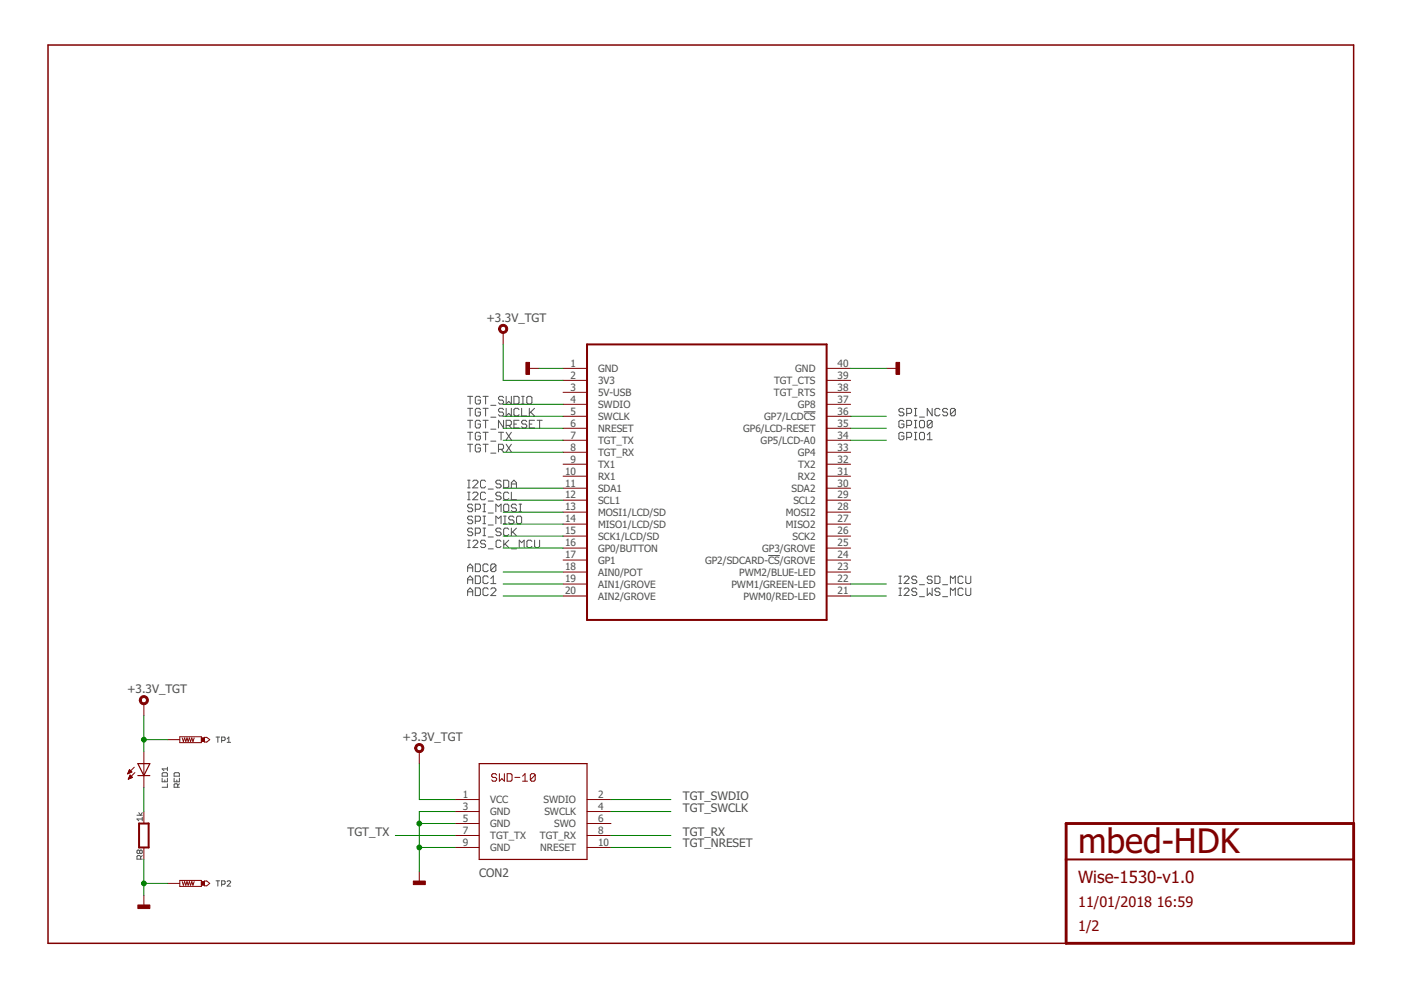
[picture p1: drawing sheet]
<svg xmlns="http://www.w3.org/2000/svg" width="297mm" height="210mm" viewBox="0 0 297 210" stroke-linecap="round" stroke-linejoin="round" font-family="sans-serif">
<g fill="none" stroke="#505050" stroke-width=".21">
<path d="M99.1 91.7h1.1M99.1 94.2h1.1M99.1 84h1.1M99.1 86.6h1.1M99.1 89.1h1.1M99.7 84v1.7M99.7 86.6v1.6M99.7 89.1v1.6M99.7 91.7v1.6M99.7 94.2v1.6M101.9 91.9l-.3-.2h-.6l-.2 .2v1.1l.2 .3h.6l.3-.3v-.5h-.6M101.9 84.3l-.3-.3h-.6l-.2 .3v1.1l.2 .3h.6l.3-.3v-.6h-.6"/>
<path d="M101.9 86.8l-.3-.2h-.6l-.2 .2v1.1l.2 .3h.6l.3-.3v-.5h-.6M101.9 89.4l-.3-.3h-.6l-.2 .3v1.1l.2 .2h.6l.3-.2v-.6h-.6M101.9 94.5l-.3-.3h-.6l-.2 .3v1l.2 .3h.6l.3-.3v-.5h-.6M102.4 91.7h1.1M102.4 94.2h1.1M102.4 84h1.1M102.4 86.6h1.1M102.4 89.1h1.1M103 84v1.7M103 86.6v1.6M103 89.1v1.6M103 91.7v1.6"/>
<path d="M103 94.2v1.6M104.1 93.5h1M104.1 96.1h1M104.1 85.9h1M104.1 88.5h1M104.1 91h1M105.7 91.7h1.1M105.7 95.3h.8l.3-.3v-.5l-.3-.3h-.8v1.6M106.2 91.7v1.6M106.2 95.3l.6 .5M106.8 84.3l-.3-.3h-.5l-.3 .3v.3l.3 .2h.5l.3 .3v.3l-.3 .3h-.5l-.3-.3M106.8 86.8l-.3-.2h-.5l-.3 .2v.3l.3 .3h.5l.3 .3v.2l-.3 .3h-.5l-.3-.3"/>
<path d="M106.8 89.1v1.6l-1.1-1.6v1.6M107.3 90.2h.8l.3-.3v-.5l-.3-.3h-.8v1.6M107.3 91.7l1.1 1.6M107.3 94.2l1.1 1.6M107.3 84v1.7l.6-.6 .5 .6v-1.7M107.3 86.6v1.6l.6-.5 .5 .5v-1.6M107.9 90.2l.5 .5M108.4 91.7l-1.1 1.6M108.4 94.2l-1.1 1.6M109 84h.8l.2 .3v1.1l-.2 .3h-.8zM109 89.9h.5M110 86.8l-.2-.2h-.6l-.2 .2v1.1l.2 .3h.6l.2-.3"/>
<path d="M110 89.1h-1v1.6h1M110.6 86.6v1.6h1.1M110.6 84h.5M110.6 85.7h.5M110.9 84v1.7M111.7 89.4l-.3-.3h-.5l-.3 .3v.2l.3 .3h.5l.3 .3v.3l-.3 .2h-.5l-.3-.2M112 84h.5l.3 .3v1.1l-.3 .3h-.5l-.3-.3v-1.1zM112.2 86.6v1.6M112.2 89.9h.6M112.5 87.4l.8 .8M113.3 89.1h-1.1v1.6h1.1M113.3 86.6l-1.1 1.1"/>
<path d="M113.9 89.1h1.1M114.4 89.1v1.6M170.4 87.3h2.5M191.6 91.9l-.2-.2h-.5l-.3 .2v1.1l.3 .2h.5l.2-.2v-.5h-.5M191.6 86.8l-.2-.2h-.5l-.3 .2v.3l.3 .3h.5l.2 .3v.2l-.2 .3h-.5l-.3-.3M191.6 89.4l-.2-.3h-.5l-.3 .3v1l.3 .3h.5l.2-.3v-.5h-.5M192.2 90.2h.8l.3-.3v-.5l-.3-.3h-.8v1.6M192.2 87.7h.8l.3-.3v-.6l-.3-.2h-.8v1.6M192.2 92.7h.8l.3-.2v-.6l-.3-.2h-.8v1.5M193.9 86.6h.5M193.9 88.2h.5M193.9 89.1h.5"/>
<path d="M193.9 90.7h.5M193.9 91.7h.5M193.9 93.2h.5M194.1 86.6v1.6M194.1 89.1v1.6M194.1 91.7v1.5M194.9 88.4h1.1M194.9 91.9l.3-.2h.5l.3 .2v1.1l-.3 .2h-.5l-.3-.2zM194.9 89.4l.3-.3h.5l.3 .3v1l-.3 .3h-.5l-.3-.3zM196.6 92.2l.5-.5v1.5M196.6 93.2h1M197.6 86.6v1.6l-1-1.6v1.6"/>
<path d="M197.6 89.4l-.2-.3h-.6l-.2 .3v1M197.6 89.4v1l-.2 .3h-.6l-.2-.3M197.6 89.4l-1 1M199.3 86.8l-.3-.2h-.5l-.3 .2v1.1l.3 .3h.5l.3-.3M200.9 86.8l-.2-.2h-.6l-.2 .2v.3l.2 .3h.6l.2 .3v.2l-.2 .3h-.6l-.2-.3M202.5 86.8l-.2-.2h-.5l-.3 .2v1.1M202.5 86.8v1.1l-.2 .3h-.5l-.3-.3M202.5 86.8l-1 1.1M99.1 103.4h.6M99.1 101.8h.6M99.1 106h.6M99.1 104.4h.6"/>
<path d="M99.2 116.1h.5M99.2 114.5h.5M99.4 101.8v1.6M99.4 104.4v1.6M99.4 114.5v1.6M100.2 102.1l.3-.3h.5l.3 .3v.2l-1.1 1.1h1.1M100.2 104.6l.3-.2h.5l.3 .2v.3l-1.1 1.1h1.1M100.2 107.1l-.3-.2h-.5l-.3 .2v.3l.3 .3h.5l.3 .3v.2l-.3 .3h-.5l-.3-.3M100.2 109.7l-.3-.3h-.5l-.3 .3v.3l.3 .2h.5l.3 .3v.3l-.3 .2h-.5l-.3-.2M100.2 112.2l-.3-.2h-.5l-.3 .2v.3l.3 .3h.5l.3 .3v.2l-.3 .3h-.5l-.3-.3M100.3 114.8l.2-.3h.5l.3 .3v.3l-1 1h1M100.8 108h.8l.3-.3v-.6l-.3-.2h-.8v1.6"/>
<path d="M100.8 110.5h.8l.3-.3v-.5l-.3-.3h-.8v1.6M100.8 113.1h.8l.3-.3v-.6l-.3-.2h-.8v1.6M100.8 119.6h.8l.3 .2v1.1l-.3 .3h-.8zM102.4 109.4h.6M102.4 111h.6M102.4 112h.6M102.4 113.6h.6M102.4 106.9h.6M102.4 108.5h.6M102.7 106.9v1.6M102.7 109.4v1.6M102.7 112v1.6"/>
<path d="M103 102.1l-.3-.3h-.5l-.3 .3v1.1l.3 .2h.5l.3-.2M103 104.6l-.3-.2h-.5l-.3 .2v1.1l.3 .3h.5l.3-.3M103 114.8l-.3-.3h-.5l-.3 .3v.3l.3 .2h.5l.3 .3v.2l-.3 .3h-.5l-.3-.3M103.5 103.7h1.1M103.5 106.2h1.1M103.5 111.3h1.1M103.5 113.9h1.1M103.5 119.8l-.3-.2h-.5l-.3 .2v1.1l.3 .3h.5l.3-.3M103.5 108.8h1.1M103.5 116.4h1.1M105.1 108.5v-1.6l.6 .5 .5-.5v1.6M105.1 111v-1.6l.6 .6 .5-.6v1.6"/>
<path d="M105.1 119.8v1.1l-.2 .3h-.6l-.2-.3M105.1 119.8l-.2-.2h-.6l-.2 .2v1.1M105.1 119.8l-1 1.1M106.2 114.8l-.2-.3h-.6l-.2 .3v1l.2 .3h.6l.2-.3M106.2 102.1l-.2-.3h-.6l-.3 .3v.2l.3 .3h.6l.2 .3v.3l-.2 .2h-.6l-.3-.2M106.2 104.6l-.2-.2h-.6l-.3 .2v.3l.3 .3h.6l.2 .2v.3l-.2 .3h-.6l-.3-.3M106.2 112.2l-.2-.2h-.6l-.3 .2v.3l.3 .3h.6l.2 .3v.2l-.2 .3h-.6l-.3-.3M106.8 101.8h.8l.3 .3v1.1l-.3 .2h-.8zM106.8 107.1l.3-.2h.5l.3 .2v1.1l-.3 .3h-.5l-.3-.3zM106.8 109.4h.5M106.8 111h.5M106.8 114.5v1.6"/>
<path d="M107.1 109.4v1.6M107.1 115.3l.8 .8M107.9 104.6l-.3-.2h-.5l-.3 .2v1.1l.3 .3h.5l.3-.3M107.9 112.2l-.3-.2h-.5l-.3 .2v1.1l.3 .3h.5l.3-.3M107.9 114.5l-1.1 1.1M108.4 102.6h1.1M108.4 103.4v-1.1l.6-.5 .5 .5v1.1M108.4 104.4v1.6h1.1M108.4 112v1.6M108.4 116.4h1.1M108.7 112.8l.8 .8M109 109.7l-.3-.3h-.6l-.2 .3v.3l.2 .2h.6l.3 .3v.3l-.3 .2h-.6l-.2-.2"/>
<path d="M109.5 107.1l-.3-.2h-.5l-.3 .2v.3l.3 .3h.5l.3 .3v.2l-.3 .3h-.5l-.3-.3M109.5 112l-1.1 1.1M109.5 109.7l.3-.3h.5l.3 .3v1.1l-.3 .2h-.5l-.3-.2zM110 106.9h.6M110 108.5h.6M110.1 116.1v-1.6l.5 .6 .5-.6v1.6M110.3 106.9v1.6M112.8 114.8l-.3-.3h-.5l-.3 .3v1l.3 .3h.5l.3-.3M113.3 114.5v1.3l.3 .3h.5l.3-.3v-1.3M162.9 117.8h2.5M99.1 121.2v-1.1l.6-.5 .5 .5v1.1M99.1 123.7v-1l.6-.6 .5 .6v1"/>
<path d="M99.1 126.3v-1.1l.6-.5 .5 .5v1.1M99.1 120.4h1.1M99.1 122.9h1.1M99.1 125.5h1.1M100.8 122.1h.8l.3 .3v1.1l-.3 .2h-.8zM100.8 124.7h.8l.3 .2v1.1l-.3 .3h-.8zM103.5 122.4l-.3-.3h-.5l-.3 .3v1.1l.3 .2h.5l.3-.2M103.5 124.9l-.3-.2h-.5l-.3 .2v1.1l.3 .3h.5l.3-.3M104.1 124.9l.2-.2h.6l.2 .2v.3l-1 1.1h1M104.1 123.7h1M104.1 122.7l.5-.6v1.6M190.6 126.3h.5"/>
<path d="M190.6 124.7h.5M190.6 123.7h.5M190.6 122.2h.5M190.9 122.2v1.5M190.9 124.7v1.6M191.7 124.9l.2-.2h.6l.2 .2v.3l-1 1.1h1M191.7 122.4l.2-.2h.6l.2 .2v.3l-1 1h1M194.4 122.4l-.3-.2h-.5l-.3 .2v.3l.3 .2h.5l.3 .3v.3l-.3 .2h-.5l-.3-.2M194.4 124.9l-.3-.2h-.5l-.3 .2v.3l.3 .3h.5l.3 .2v.3l-.3 .3h-.5l-.3-.3M194.9 126.5h1.1M194.9 124h1.1M196.6 124.7v1.6l.5-.6 .5 .6v-1.6"/>
<path d="M197.6 122.4l-.2-.2h-.6l-.2 .2v.3l.2 .2h.6l.2 .3v.3l-.2 .2h-.6l-.2-.2M198.2 122.2h.8l.3 .2v1.1l-.3 .2h-.8zM199.3 124.9l-.3-.2h-.5l-.3 .2v.3l.3 .3h.5l.3 .2v.3l-.3 .3h-.5l-.3-.3M199.9 126.5h1M199.9 124h1M201.5 123.7v-1.5l.5 .5 .5-.5v1.5M201.5 126.3v-1.6l.5 .5 .5-.5v1.6M204.2 124.9l-.3-.2h-.5l-.3 .2v1.1l.3 .3h.5l.3-.3M204.2 122.4l-.3-.2h-.5l-.3 .2v1.1l.3 .2h.5l.3-.2M204.8 124.7v1.3l.2 .3h.6l.2-.3v-1.3M204.8 122.2v1.3l.2 .2h.6l.2-.2v-1.3M45.8 156.3h.8"/>
<path d="M46.2 156.3v1.1M47 157h.5l.2-.2v-.3l-.2-.2h-.5v1.1M48.2 156.7l.3-.4v1.1M48.2 157.4h.7M29 172.8h1.2M29.4 172.3l.4 .5 .4-.5M30.2 173.7h-1.2l.4 .3M30.2 173.3v.7M34.4 165v.8h1.1v-.8M34.4 164l.2-.2h.7l.2 .2v.6h-1.1zM34.9 165.4v.4M35.5 166.2v.7h-1.1"/>
<path d="M35.5 162.7v.7M35.5 163h-1.1l.4 .4M36.9 165v.8h1.1v-.8M37.1 163.8h.7l.2 .2v.6h-1.1v-.6zM37.5 165.4v.4M37.7 166.9v-.6l-.2-.1h-.4l-.2 .1v.6h1.1M38 166.2l-.3 .3M29.6 180.4l.2-.2 .4 .2v.4l-.2 .2-.4-.2M29.6 180.4l-.2-.2-.4 .2v.4l.2 .2 .4-.2M29.6 180.4v.4M29.8 182.2v-.6l-.2-.2h-.4l-.2 .2v.6h1.2M30.2 181.4l-.4 .4"/>
<path d="M45.8 186.8h.8M46.2 186.8v1.1M47 187.5h.5l.2-.2v-.4l-.2-.1h-.5v1.1M48.2 186.9l.1-.1h.4l.2 .1-.7 1h.7"/>
</g>
<path d="M287 174.6v-165.1h-276.8v190.5h215.8" fill="none" stroke="#800000" stroke-width=".32"/>
<path d="M226 174.6h61v25.4h-61z" fill="none" stroke="#800000" stroke-width=".61"/>
<path d="M124.5 73h50.8v58.4h-50.8zM29.5 174.6h2v5.1h-2zM226 182.2h61" fill="none" stroke="#800000" stroke-width=".42"/>
<g fill="#800000" stroke="#800000" stroke-width=".21">
<path d="M111.5 76.8h.8v2.6h-.8z"/>
<path d="M190 76.8h.7v2.6h-.7z"/>
<path d="M29.2 191.9h2.6v.7h-2.6z"/>
<path d="M42.7 156.4h.6v.8h-.6z"/>
<path d="M42.7 186.9h.6v.8h-.6z"/>
<path d="M87.6 186.8h2.6v.8h-2.6z"/>
</g>
<g fill="none" stroke="#800000" stroke-width=".21">
<path d="M106.7 70.5v2.5M111.8 78.1h2.5M119.4 78.1h5.1M175.3 78.1h5M187.9 78.1h2.6M119.4 80.6h5.1M119.4 83.2h5.1M119.4 85.7h5.1M119.4 88.3h5.1M119.4 90.8h5.1M119.4 93.3h5.1M119.4 95.9h5.1"/>
<path d="M119.4 98.4h5.1M175.3 80.6h5M175.3 83.2h5M175.3 85.7h5M175.3 88.3h5M175.3 90.8h5M175.3 93.3h5M175.3 95.9h5M175.3 98.4h5M119.4 101h5.1M119.4 103.5h5.1M119.4 106h5.1"/>
<path d="M119.4 108.6h5.1M119.4 111.1h5.1M119.4 113.7h5.1M119.4 116.2h5.1M119.4 118.7h5.1M175.3 101h5M175.3 103.5h5M175.3 106h5M175.3 108.6h5M175.3 111.1h5M175.3 113.7h5M175.3 116.2h5"/>
<path d="M175.3 118.7h5M119.4 121.3h5.1M119.4 123.8h5.1M119.4 126.4h5.1M175.3 121.3h5M175.3 123.8h5M175.3 126.4h5M30.5 149.2v2.6M30.5 159.4v7.6M35.6 156.8h2.5M38.1 156.2h4.6v1.3h-4.6zM38.6 156.5l.3 .7 .2-.7 .3 .7 .2-.7 .3 .7 .3-.7 .2 .7 .3-.7 .2 .7 .3-.7"/>
<path d="M43.3 156.3h.5l.7 .5-.7 .5h-.5zM88.9 159.4v2.5M27.1 164.1h.1M27.1 163.9h.3M27.2 163.8h.5M27.2 163.7h.7M27.2 165.1h.1M27.3 163.6h.6M27.3 165h.3M27.3 163.4h.4M27.3 164.9h.6M27.4 163.3h.2"/>
<path d="M27.4 164.8h.6M27.4 163.2h.1M27.4 164.7h.5M27.5 163.2l.5 .5-.9 .4zM27.5 164.5h.3M27.5 164.4h.2M27.6 164.3l.5 .5-.9 .4zM28.5 162.7l-1.4 1.4M28.6 163.8l-1.4 1.4M30.5 172.1v2.5M30.5 179.7v2.5M96.5 169.5h5.1"/>
<path d="M96.5 172.1h5.1M96.5 174.6h5.1M96.5 177.1h5.1M96.5 179.7h5.1M105.3 164.3l-.3-.3h-.5l-.3 .3v.3l.3 .2h.5l.3 .3v.3l-.3 .2h-.5l-.3-.2M105.9 164v1.6l.5-.5 .5 .5v-1.6M107.5 164h.8l.3 .3v1.1l-.3 .2h-.8zM109.2 164.8h1M110.8 165.6h1M110.8 164.6l.5-.6v1.6M113.5 164.3l-.3-.3h-.5l-.3 .3v1.1M113.5 164.3v1.1l-.3 .2h-.5l-.3-.2"/>
<path d="M113.5 164.3l-1.1 1.1M124.5 169.5h5M124.5 172.1h5M124.5 174.6h5M124.5 177.1h5M124.5 179.7h5M30.5 189.8v2.6M35.6 187.3h2.5M38.1 186.7h4.6v1.2h-4.6zM38.6 186.9l.3 .8 .2-.8 .3 .8 .2-.8 .3 .8 .3-.8 .2 .8 .3-.8 .2 .8 .3-.8M43.3 186.8h.5l.7 .5-.7 .5h-.5zM88.9 184.8v2.5"/>
</g>
<g fill="#800000" stroke="#800000" stroke-width=".21">
<path d="M105.9 69.1a.96 .96 0 0 1 1.6 0 .96 .96 0 0 1-.5 1.5 .96 .96 0 0 1-1.3-.9h.4a.56 .56 0 0 1 .8-.4 .56 .56 0 0 1 .1 .9 .56 .56 0 0 1-.8-.3l-.1-.2h-.4z" fill-rule="evenodd"/>
<path d="M29.7 147.9a.97 .97 0 0 1 1.6 0 .97 .97 0 0 1-.5 1.5 .97 .97 0 0 1-1.3-.9h.4a.56 .56 0 0 1 .8-.6 .56 .56 0 0 1 .2 .9 .56 .56 0 0 1-.9-.2l-.1-.1h-.4z" fill-rule="evenodd"/>
<path d="M88.1 158a.96 .96 0 0 1 1.6 0 .96 .96 0 0 1-.5 1.5 .96 .96 0 0 1-1.3-.9h.4a.56 .56 0 0 1 .9-.5 .56 .56 0 0 1 .1 1 .56 .56 0 0 1-.9-.3l-.1-.2h-.4z" fill-rule="evenodd"/>
</g>
<path d="M29.2 161.9h2.6l-1.3 2.5zM29.2 164.4h2.6M101.6 161.9h22.9v20.3h-22.9z" fill="none" stroke="#800000" stroke-width=".25"/>
<g fill="none" stroke="#008000" stroke-width=".21">
<path d="M106.7 73v7.6h12.7M114.3 78.1h5.1M180.3 78.1h7.6M106.7 93.3h12.7M106.7 95.9h12.7M106.7 85.7h12.7M106.7 88.3h12.7M106.7 90.8h12.7M180.3 93.3h7.6M180.3 88.3h7.6M180.3 90.8h7.6M106.7 103.5h12.7"/>
<path d="M106.7 106h12.7M106.7 111.1h12.7M106.7 113.7h12.7M106.7 108.6h12.7M106.7 116.2h12.7M106.7 121.3h12.7M106.7 123.8h12.7M106.7 126.4h12.7M180.3 123.8h7.6M180.3 126.4h7.6M30.5 151.8v7.6M30.5 156.8h5.1"/>
<path d="M30.5 167v5.1M83.8 177.1h12.7M88.9 161.9v7.6h7.6M88.9 179.7h7.6M88.9 174.6h7.6M96.5 172.1h-7.6v12.7M129.5 172.1h12.7M129.5 179.7h12.7M129.5 169.5h12.7M129.5 177.1h12.7M30.5 182.2v7.6M30.5 187.3h5.1"/>
</g>
<g fill="#008000" stroke="#008000" stroke-width=".21">
<circle cx="30.5" cy="187.3" r=".51"/>
<circle cx="88.9" cy="174.6" r=".51"/>
<circle cx="88.9" cy="179.7" r=".51"/>
<circle cx="30.5" cy="156.8" r=".51"/>
</g>
<text font-size="7.2" fill="#800000" x="228.6" y="181">mbed-HDK</text>
<text font-size="3.6" fill="#800000" x="228.6" y="187.3">Wise-1530-v1.0</text>
<g font-size="3.1" fill="#800000">
<text x="228.6" y="192.4">11/01/2018</text>
<text x="228.6" y="197.5">1/2</text>
<text x="245.2" y="192.4">16:59</text>
</g>
<g font-size="2.5" fill="#505050">
<text x="103.1" y="68.2">+3.3V_TGT</text>
<text x="26.9" y="146.9">+3.3V_TGT</text>
<text x="85.4" y="157.1">+3.3V_TGT</text>
<text x="144.8" y="169.5">TGT_SWDIO</text>
<text x="144.8" y="172.1">TGT_SWCLK</text>
<text x="73.7" y="177.1">TGT_TX</text>
<text x="144.8" y="177.1">TGT_RX</text>
<text x="144.8" y="179.7">TGT_NRESET</text>
<text x="101.6" y="186">CON2</text>
</g>
<g font-size="2.1" fill="#505050">
<text x="121" y="77.8">1</text>
<text x="177.6" y="77.8">40</text>
<text x="121" y="80.3">2</text>
<text x="121" y="82.8">3</text>
<text x="126.8" y="78.9">GND</text>
<text x="126.8" y="81.4">3V3</text>
<text x="126.8" y="84">5V-USB</text>
<text x="164.1" y="84">TGT_RTS</text>
<text x="164.1" y="81.4">TGT_CTS</text>
<text x="168.6" y="78.9">GND</text>
<text x="177.6" y="82.8">38</text>
<text x="177.6" y="80.3">39</text>
<text x="121" y="85.4">4</text>
<text x="121" y="87.9">5</text>
<text x="126.8" y="86.5">SWDIO</text>
<text x="126.8" y="89">SWCLK</text>
<text x="162" y="89">GP7/LCDCS</text>
<text x="169.1" y="86.5">GP8</text>
<text x="177.6" y="87.9">36</text>
<text x="177.6" y="85.4">37</text>
<text x="121" y="90.5">6</text>
<text x="121" y="93">7</text>
<text x="121" y="95.5">8</text>
<text x="126.8" y="91.6">NRESET</text>
<text x="126.8" y="94.1">TGT_TX</text>
<text x="157.5" y="91.6">GP6/LCD-RESET</text>
<text x="161.3" y="94.1">GP5/LCD-A0</text>
<text x="177.6" y="95.5">33</text>
<text x="177.6" y="93">34</text>
<text x="177.6" y="90.5">35</text>
<text x="119.8" y="100.6">10</text>
<text x="121" y="98.1">9</text>
<text x="126.8" y="96.7">TGT_RX</text>
<text x="126.8" y="99.2">TX1</text>
<text x="126.8" y="101.7">RX1</text>
<text x="169.1" y="96.7">GP4</text>
<text x="169.2" y="101.7">RX2</text>
<text x="169.3" y="99.2">TX2</text>
<text x="177.6" y="100.6">31</text>
<text x="177.6" y="98.1">32</text>
<text x="119.8" y="103.2">11</text>
<text x="119.8" y="105.7">12</text>
<text x="126.8" y="104.3">SDA1</text>
<text x="126.8" y="106.8">SCL1</text>
<text x="167.8" y="104.3">SDA2</text>
<text x="168.2" y="106.8">SCL2</text>
<text x="177.6" y="105.7">29</text>
<text x="177.6" y="103.2">30</text>
<text x="119.8" y="108.2">13</text>
<text x="119.8" y="110.8">14</text>
<text x="119.8" y="113.3">15</text>
<text x="126.8" y="109.3">MOSI1/LCD/SD</text>
<text x="126.8" y="111.9">MISO1/LCD/SD</text>
<text x="166.6" y="111.9">MISO2</text>
<text x="166.6" y="109.3">MOSI2</text>
<text x="177.6" y="113.3">26</text>
<text x="177.6" y="110.8">27</text>
<text x="177.6" y="108.2">28</text>
<text x="119.8" y="115.8">16</text>
<text x="119.8" y="118.4">17</text>
<text x="126.8" y="114.4">SCK1/LCD/SD</text>
<text x="126.8" y="117">GP0/BUTTON</text>
<text x="126.8" y="119.5">GP1</text>
<text x="149.5" y="119.5">GP2/SDCARD-CS/GROVE</text>
<text x="161.6" y="117">GP3/GROVE</text>
<text x="168" y="114.4">SCK2</text>
<text x="177.6" y="118.4">24</text>
<text x="177.6" y="115.8">25</text>
<text x="119.8" y="120.9">18</text>
<text x="119.8" y="123.5">19</text>
<text x="126.8" y="122">AIN0/POT</text>
<text x="126.8" y="124.6">AIN1/GROVE</text>
<text x="155.1" y="124.6">PWM1/GREEN-LED</text>
<text x="156.7" y="122">PWM2/BLUE-LED</text>
<text x="177.6" y="123.5">22</text>
<text x="177.6" y="120.9">23</text>
<text x="119.8" y="126">20</text>
<text x="126.8" y="127.1">AIN2/GROVE</text>
<text x="157.7" y="127.1">PWM0/RED-LED</text>
<text x="177.6" y="126">21</text>
<text x="98.1" y="169.2">1</text>
<text x="98.1" y="171.7">3</text>
<text x="103.9" y="170.3">VCC</text>
<text x="103.9" y="172.8">GND</text>
<text x="115.2" y="170.3">SWDIO</text>
<text x="115.4" y="172.8">SWCLK</text>
<text x="126.8" y="169.2">2</text>
<text x="126.8" y="171.7">4</text>
<text x="98.1" y="174.3">5</text>
<text x="98.1" y="176.8">7</text>
<text x="98.1" y="179.3">9</text>
<text x="103.9" y="175.4">GND</text>
<text x="103.9" y="177.9">TGT_TX</text>
<text x="114.5" y="177.9">TGT_RX</text>
<text x="117.5" y="175.4">SWO</text>
<text x="126.8" y="174.3">6</text>
<text x="126.8" y="176.8">8</text>
<text x="126.8" y="179.3">10</text>
<text x="103.9" y="180.5">GND</text>
<text x="114.5" y="180.5">NRESET</text>
</g>
</svg>
